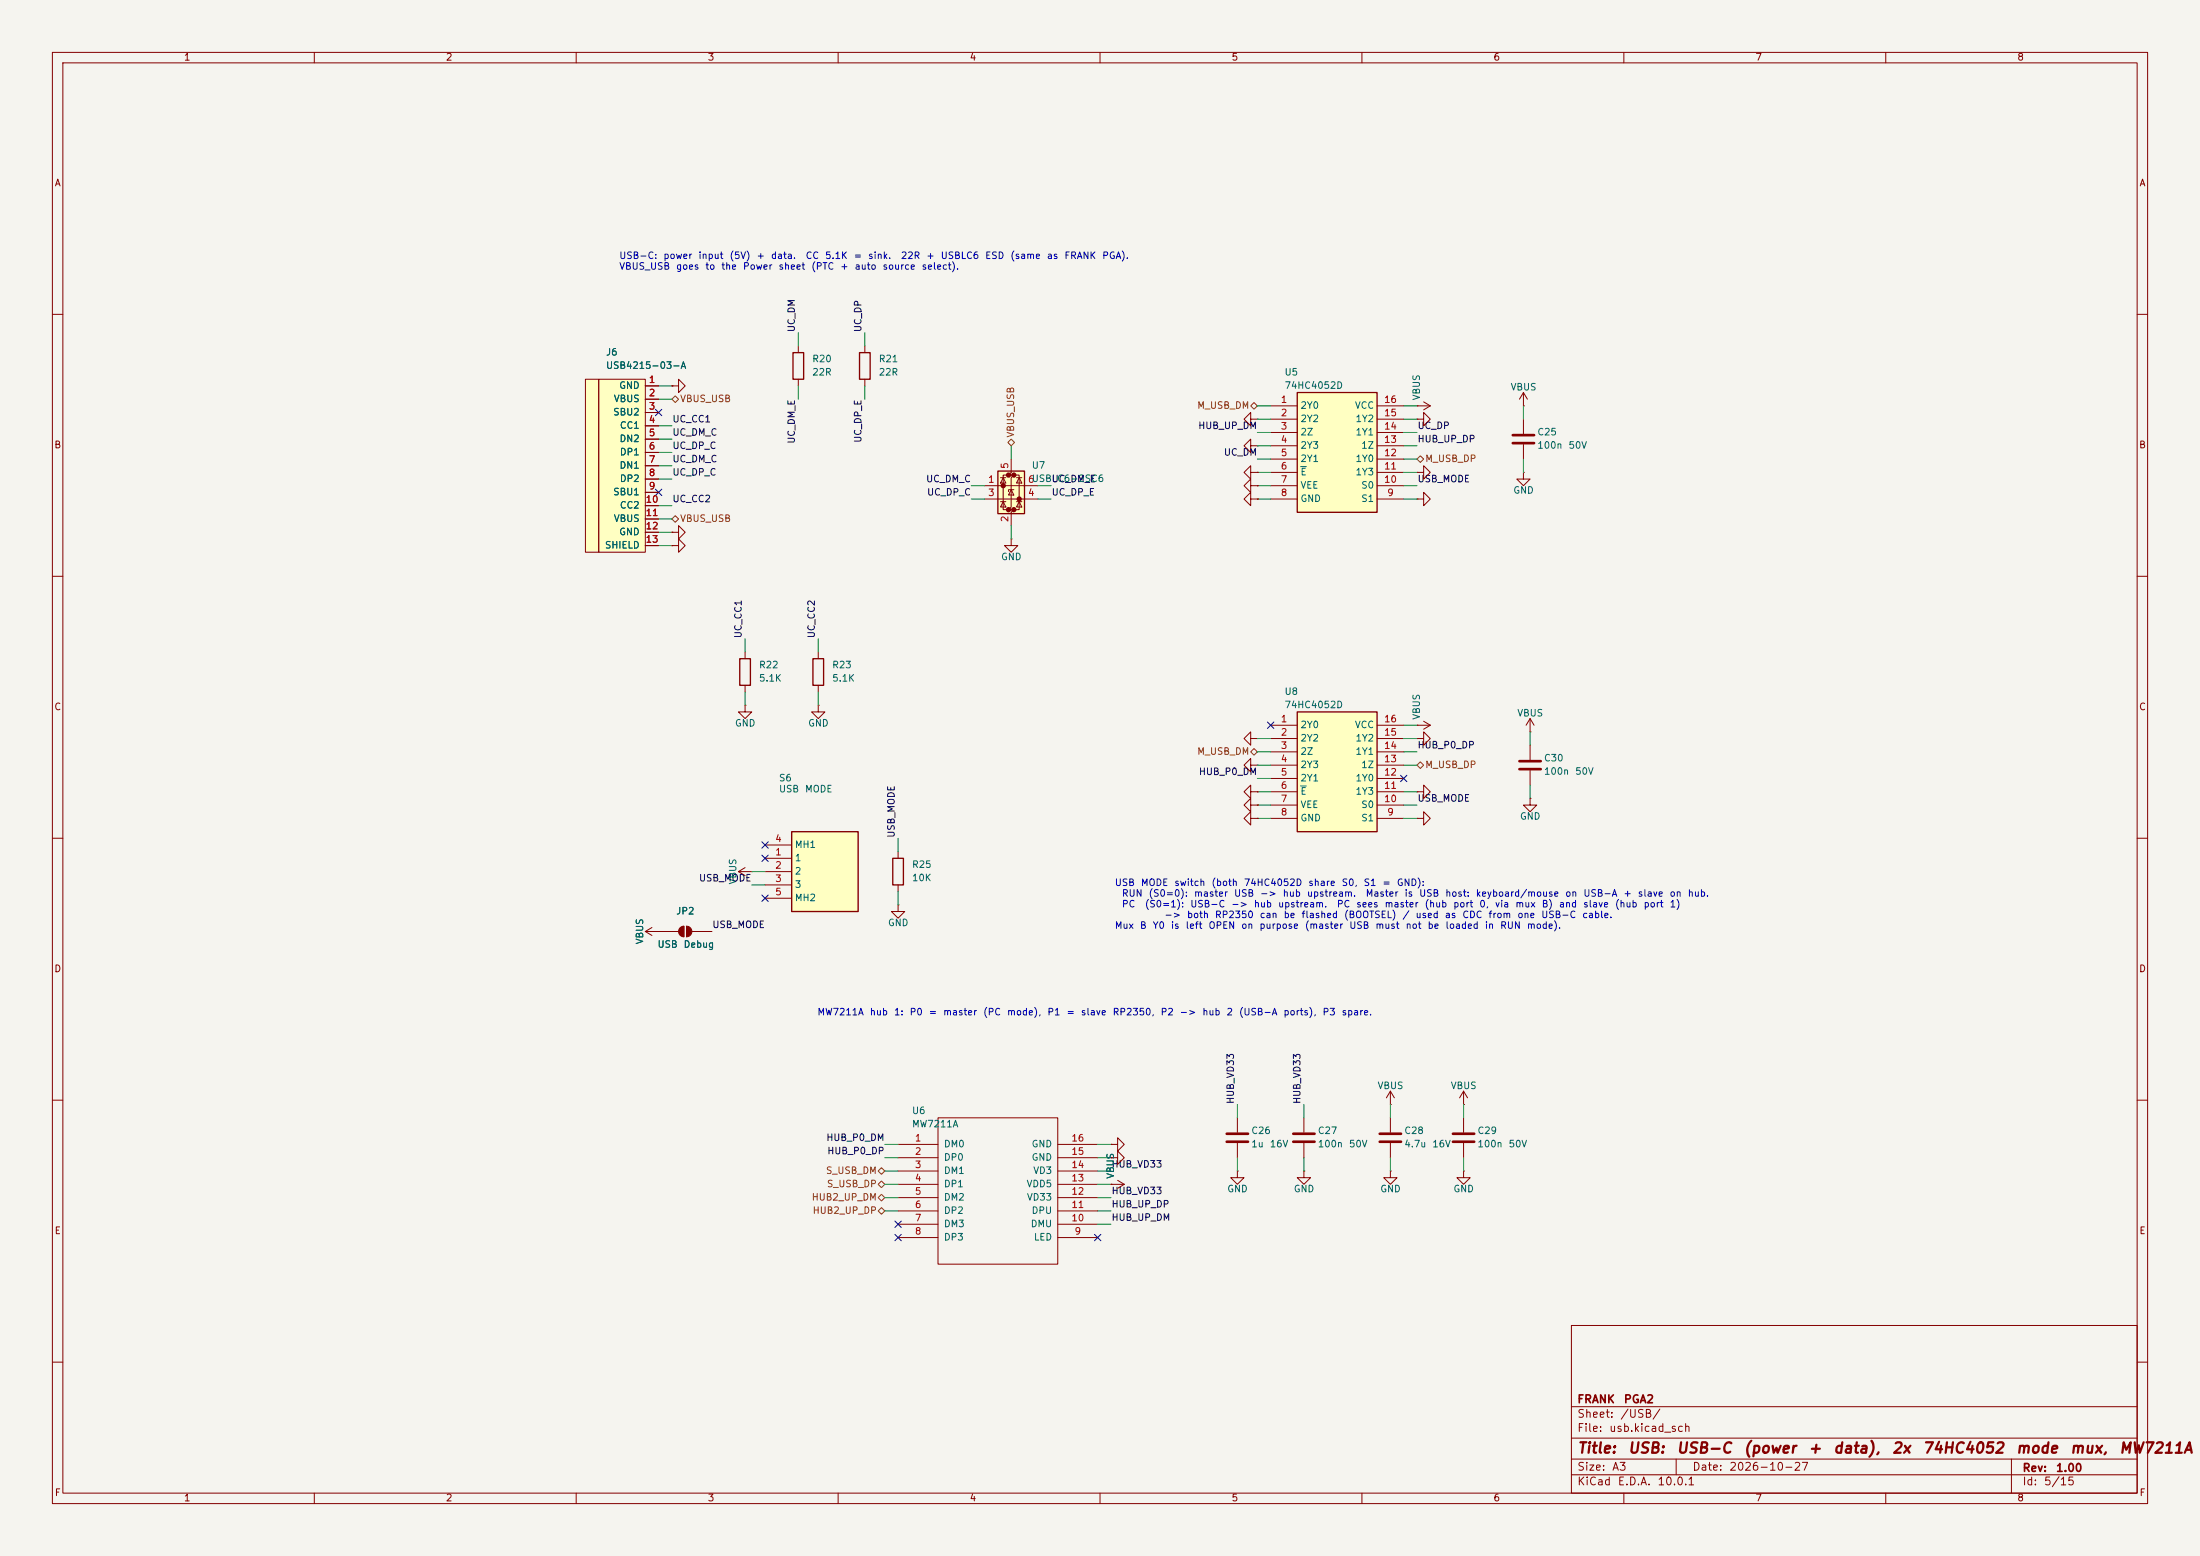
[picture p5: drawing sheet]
<svg xmlns="http://www.w3.org/2000/svg" width="420mm" height="297mm" viewBox="0 0 420 297" stroke-linecap="round" stroke-linejoin="round" font-family="sans-serif">
<path d="M0 0h420v297h-420z" fill="#f5f4ef" stroke="#f5f4ef" stroke-width=".19"/>
<g fill="none" stroke="#840000" stroke-width=".19">
<path d="M10 10h400v277h-400zM12 12h396v273h-396zM60 10v2M110 10v2M160 10v2M210 10v2M260 10v2M310 10v2M360 10v2M10 60h2M408 60h2M270.5 95.3h1.3v-1.3l1.2 1.3-1.2 1.2v-1.2"/>
<path d="M270.5 95.3h.1M290.8 90.2v1.2h1.3l-1.3 1.3-1.2-1.3h1.2M290.8 90.2h.1M10 110h2M193 102.9v1.2h1.3l-1.3 1.3-1.2-1.3h1.2M193 102.9h.1M408 110h2M270.5 138.4h.1M270.5 138.4h2.5M271.8 137.7l1.2 .7M273 138.4l-1.2 .8M10 160h2"/>
<path d="M292.1 152.4v1.3h1.3l-1.3 1.2-1.3-1.2h1.3M292.1 152.4h.1M408 160h2M10 210h2M248.9 213.4v2.8M248.9 218.2v2.8M265.4 210.8h.1M265.4 208.3l-.7 1.3M265.4 208.3l.8 1.3M265.4 208.3v2.5M265.4 213.4v2.8M265.4 218.2v2.8"/>
<path d="M279.4 210.8h.1M279.4 208.3l-.8 1.3M279.4 208.3l.8 1.3M279.4 208.3v2.5M408 210h2M265.4 223.5v1.3h1.3l-1.3 1.3-1.2-1.3h1.2M265.4 223.5h.1M279.4 223.5v1.3h1.3l-1.3 1.3-1.3-1.3h1.3M279.4 223.5h.1M300 253h108v32h-108zM10 260h2M300 278.5h108"/>
<path d="M300 274.5h108M300 268.5h108M320 278.5v3M384 278.5v6.5M408 260h2M60 285v2M110 285v2M160 285v2M210 285v2M260 285v2M300 281.5h108M310 285v2"/>
<path d="M360 285v2"/>
</g>
<path d="M246.9 216.4h4.1M246.9 217.9h4.1M263.4 216.4h4.1M263.4 217.9h4.1" fill="none" stroke="#840000" stroke-width=".51"/>
<path d="M247.6 135.9h15.3v22.9h-15.3z" fill="#ffffc2"/>
<path d="M141.2 125.7h2.1v5.1h-2.1zM155.2 125.7h2v5.1h-2zM247.6 135.9h15.3v22.9h-15.3z" fill="none" stroke="#840000" stroke-width=".25"/>
<g fill="none" stroke="#840000" stroke-width=".19">
<path d="M290.8 77.5h.1M290.8 74.9l-.7 1.3M290.8 74.9l.8 1.3M290.8 74.9v2.6M238.8 80v-1.3l-1.3 1.3 1.3 1.3v-1.3h1.2M240 80h.1M290.8 80v2.8M290.8 84.8v2.8M142.2 134.6v1.3h1.3l-1.3 1.3-1.2-1.3h1.2M142.2 134.6h.1M142.2 124.5v1.2M142.2 130.8v1.3"/>
<path d="M156.2 134.6v1.3h1.3l-1.3 1.3-1.3-1.3h1.3M156.2 134.6h.1M156.2 124.5v1.2M156.2 130.8v1.3M242.6 138.4h5M262.9 138.4h5.1M292.1 139.7h.1M292.1 137.2v2.5M292.1 137.2l-.8 1.2M292.1 137.2l.8 1.2M238.8 146.1v-1.3l-1.3 1.3 1.3 1.2v-1.2h1.2M238.8 141v-1.3l-1.3 1.3 1.3 1.2v-1.2h1.2"/>
<path d="M238.8 153.7v-1.3l-1.3 1.3 1.3 1.2v-1.2h1.2M238.8 151.1v-1.2l-1.3 1.2 1.3 1.3v-1.3h1.2M238.8 156.2v-1.3l-1.3 1.3 1.3 1.3v-1.3h1.2M240 146.1h.1M240 141h.1M240 153.7h.1M240 151.1h.1M240 156.2h.1M242.6 141h5M242.6 143.5h5M242.6 146.1h5M242.6 148.6h5"/>
<path d="M242.6 151.1h5M242.6 153.7h5M242.6 156.2h5M262.9 141h5.1M262.9 143.5h5.1M262.9 146.1h5.1M262.9 148.6h5.1M262.9 151.1h5.1M262.9 153.7h5.1M262.9 156.2h5.1M270.5 151.1h1.3v-1.2l1.2 1.2-1.2 1.3v-1.3M270.5 151.1h.1"/>
<path d="M270.5 156.2h1.3v-1.3l1.2 1.3-1.2 1.3v-1.3M270.5 156.2h.1M270.5 141h1.3v-1.3l1.2 1.3-1.2 1.2v-1.2M270.5 141h.1M292.1 142.2v2.8M292.1 147.1v2.8M212.1 218.4h1.3v-1.2l1.2 1.2-1.2 1.3v-1.3M212.1 218.4h.1M236.2 213.4v2.8M236.2 218.2v2.8M279.4 213.4v2.8M279.4 218.2v2.8"/>
<path d="M212.1 226.1h.1M212.1 221h1.3v-1.3l1.2 1.3-1.2 1.2v-1.2M212.1 221h.1M212.1 226.1h2.5M213.4 225.3l1.2 .8M214.6 226.1l-1.2 .7M236.2 223.5v1.3h1.3l-1.3 1.3-1.3-1.3h1.3M236.2 223.5h.1M248.9 223.5v1.3h1.3l-1.3 1.3-1.3-1.3h1.3M248.9 223.5h.1"/>
</g>
<path d="M248.3 150h1.1" fill="none" stroke="#006464" stroke-width=".19"/>
<path d="M288.8 83.1h4.1M288.8 84.6h4.1M290.1 145.3h4M290.1 146.8h4M234.2 216.4h4.1M234.2 217.9h4.1M277.4 216.4h4M277.4 217.9h4" fill="none" stroke="#840000" stroke-width=".51"/>
<g fill="#ffffc2">
<path d="M111.8 72.4h2.5v33h-2.5z"/>
<path d="M114.3 72.4h8.9v33h-8.9z"/>
</g>
<g fill="none" stroke="#840000" stroke-width=".19">
<path d="M111.8 72.4h2.5v33h-2.5zM114.3 72.4h8.9v33h-8.9zM123.2 73.7h2.5M123.2 76.2h2.5M123.2 78.7h2.5M128.3 73.7h1.2v-1.3l1.3 1.3-1.3 1.2v-1.2M128.3 73.7h.1M123.2 81.3h2.5M123.2 83.8h2.5M123.2 86.4h2.5M123.2 88.9h2.5M123.2 91.4h2.5"/>
<path d="M123.2 94h2.5M123.2 96.5h2.5M123.2 99.1h2.5M238.8 95.3v-1.3l-1.3 1.3 1.3 1.2v-1.2h1.2M238.8 92.7v-1.3l-1.3 1.3 1.3 1.3v-1.3h1.2M240 95.3h.1M240 92.7h.1M123.2 101.6h2.5M123.2 104.1h2.5M171.4 162.6v1.2M171.4 168.9v1.3"/>
</g>
<path d="M170.4 163.8h2.1v5.1h-2.1z" fill="none" stroke="#840000" stroke-width=".25"/>
<path d="M151.1 158.8h12.7v15.2h-12.7z" fill="#ffffc2"/>
<path d="M151.1 158.8h12.7v15.2h-12.7z" fill="none" stroke="#840000" stroke-width=".25"/>
<g fill="none" stroke="#840000" stroke-width=".19">
<path d="M270.5 77.5h.1M270.5 77.5h2.5M271.8 76.7l1.2 .8M273 77.5l-1.2 .7M270.5 80h1.3v-1.3l1.2 1.3-1.2 1.3v-1.3M270.5 80h.1M125.7 177.8h3.8M130.6 176.8v2M131.1 176.8v2M132.1 177.8h3.8M141 166.4h2.5M141 166.4l1.2 .7"/>
<path d="M142.2 165.6l-1.2 .8M143.5 166.4h.1M146 163.8h5.1M146 166.4h5.1M146 168.9h5.1M146 161.3h5.1M146 171.5h5.1M171.4 172.7v1.3h1.3l-1.3 1.3-1.2-1.3h1.2M171.4 172.7h.1"/>
</g>
<g fill="#840000" stroke="#840000" stroke-width=".19">
<path d="M129.8 177.1l.8-.3v2a1.02 1.02 0 0 1-1-.6 1.02 1.02 0 0 1 .2-1.1z"/>
<path d="M131.1 176.8a1.02 1.02 0 0 1 1 1 1.02 1.02 0 0 1-1 1z"/>
</g>
<path d="M247.6 74.9h15.3v22.9h-15.3z" fill="#ffffc2"/>
<path d="M247.6 74.9h15.3v22.9h-15.3z" fill="none" stroke="#840000" stroke-width=".25"/>
<g fill="none" stroke="#840000" stroke-width=".19">
<path d="M242.6 77.5h5M262.9 77.5h5.1M242.6 80h5M242.6 82.6h5M242.6 85.1h5M242.6 87.6h5M242.6 90.2h5M242.6 92.7h5M242.6 95.3h5M262.9 80h5.1M262.9 82.6h5.1M262.9 85.1h5.1"/>
<path d="M262.9 87.6h5.1M262.9 90.2h5.1M262.9 92.7h5.1M262.9 95.3h5.1M123.2 177.8l1.3 .8M123.2 177.8h2.5M124.5 177l-1.3 .8M125.7 177.8h.1"/>
</g>
<path d="M248.3 89.1h1.1" fill="none" stroke="#006464" stroke-width=".19"/>
<path d="M190.5 89.9h5.1v8.1h-5.1z" fill="#ffffc2"/>
<g fill="#840000" stroke="#840000" stroke-width=".51">
<circle cx="191.5" cy="92.7" r=".25"/>
<circle cx="192.5" cy="90.7" r=".25"/>
<circle cx="192.5" cy="97.3" r=".25"/>
<circle cx="193.5" cy="90.7" r=".25"/>
<circle cx="193.5" cy="97.3" r=".25"/>
<circle cx="194.6" cy="95.2" r=".25"/>
</g>
<g fill="none" stroke="#840000" stroke-width=".19">
<path d="M123.2 73.7h2.5M123.2 76.2h2.5M123.2 78.7h2.5M128.3 73.7h.1M152.4 66v1.3M152.4 72.4v1.3M165.1 66v1.3M165.1 72.4v1.3M123.2 81.3h2.5M123.2 83.8h2.5M123.2 86.4h2.5M123.2 88.9h2.5"/>
<path d="M123.2 91.4h2.5M123.2 94h2.5M123.2 96.5h2.5M123.2 99.1h2.5M188 92.7h10.1M188 95.3h10.1M191 95.8h1M191 91.2h1M191.5 91.2l.5 1h-1zM191.5 95.8l.5 1h-1zM192.5 90.7h-1v6.6h1M193 87.6v2.6l-.5 .5h1l-.5 .5v5.6l-.5 .5h1l-.5 .5v2.5"/>
<path d="M193 93.5l.5 1h-1zM193.5 93.5h-1v.4M193.5 90.7h1.1v6.6h-1.1M194.1 95.8h1M194.1 91.2h1M194.6 91.2l.5 1h-1zM194.6 95.8l.5 1h-1zM238.8 85.1v-1.3l-1.3 1.3 1.3 1.3v-1.3h1.2M238.8 90.2v-1.3l-1.3 1.3 1.3 1.2v-1.2h1.2M240 85.1h.1M240 90.2h.1M240 92.7h.1"/>
<path d="M240 95.3h.1M270.5 90.2h1.3v-1.3l1.2 1.3-1.2 1.2v-1.2M270.5 90.2h.1M123.2 101.6h2.5M123.2 104.1h2.5M128.3 104.1h1.2v-1.2l1.3 1.2-1.3 1.3v-1.3M128.3 104.1h.1M128.3 101.6h1.2v-1.3l1.3 1.3-1.3 1.3v-1.3M128.3 101.6h.1M240 156.2h.1M240 151.1h.1M240 153.7h.1"/>
<path d="M125.7 177.8h.1M125.7 177.8h3.8M132.1 177.8h3.8M171.4 218.4h7.7M179.1 213.4h22.8v27.9h-22.8zM201.9 218.4h7.6M212.1 218.4h.1M171.4 221h7.7M171.4 223.5h7.7M171.4 226.1h7.7M171.4 228.6h7.7M171.4 231.1h7.7"/>
<path d="M171.4 233.7h7.7M171.4 236.2h7.7M201.9 221h7.6M201.9 223.5h7.6M201.9 226.1h7.6M201.9 228.6h7.6M201.9 231.1h7.6M201.9 233.7h7.6M201.9 236.2h7.6M212.1 221h.1M212.1 226.1h.1"/>
</g>
<path d="M151.4 67.3h2v5.1h-2zM164.1 67.3h2v5.1h-2zM190.5 89.9h5.1v8.1h-5.1z" fill="none" stroke="#840000" stroke-width=".25"/>
<path d="M128.3 76.2l.6-.6 .6 .6-.6 .6zM238.8 77.5l.6-.7 .6 .7-.6 .6zM128.3 99.1l.6-.7 .6 .7-.6 .6zM192.4 84.5l.6-.7 .7 .7-.7 .6zM270.5 87.6l.6-.6 .7 .6-.7 .7zM238.8 143.5l.6-.6 .6 .6-.6 .6zM270.5 146.1l.6-.7 .7 .7-.7 .6zM167.6 226.1l.7-.7 .6 .7-.6 .6zM167.6 223.5l.7-.6 .6 .6-.6 .7zM167.6 231.1l.7-.6 .6 .6-.6 .7zM167.6 228.6l.7-.6 .6 .6-.6 .6z" fill="none" stroke="#725600" stroke-width=".19"/>
<g fill="none" stroke="#009600" stroke-width=".19">
<path d="M125.7 76.2h2.6M125.7 73.7h2.6M152.4 63.5v2.5M152.4 73.7v2.5M165.1 63.5v2.5M165.1 73.7v2.5M240 77.5h2.6M268 77.5h2.5M290.8 77.5v2.5M125.7 96.5h2.6M125.7 99.1h2.6M125.7 91.4h2.6"/>
<path d="M125.7 88.9h2.6M125.7 86.4h2.6M125.7 83.8h2.6M125.7 81.3h2.6M185.4 92.7h2.6M185.4 95.3h2.6M193 85.1v2.5M198.1 92.7h2.6M198.1 95.3h2.6M240 82.6h2.6M240 80h2.6M240 92.7h2.6"/>
<path d="M240 95.3h2.6M240 87.6h2.6M240 90.2h2.6M240 85.1h2.6M268 82.6h2.5M268 80h2.5M268 92.7h2.5M268 95.3h2.5M268 87.6h2.5M268 90.2h2.5M268 85.1h2.5M290.8 87.6v2.6"/>
<path d="M125.7 101.6h2.6M125.7 104.1h2.6M193 100.3v2.6M142.2 121.9v2.6M142.2 132.1v2.5M156.2 121.9v2.6M156.2 132.1v2.5M268 138.4h2.5M292.1 139.7v2.5M240 151.1h2.6M240 156.2h2.6M240 141h2.6"/>
<path d="M240 143.5h2.6M240 146.1h2.6M240 148.6h2.6M240 153.7h2.6M268 151.1h2.5M268 156.2h2.5M268 141h2.5M268 143.5h2.5M268 146.1h2.5M268 153.7h2.5M292.1 149.9v2.5M143.5 168.9h2.5"/>
<path d="M143.5 166.4h2.5M171.4 160v2.6M171.4 170.2v2.5M168.9 218.4h2.5M209.5 218.4h2.6M236.2 210.8v2.6M248.9 210.8v2.6M265.4 210.8v2.6M279.4 210.8v2.6M168.9 231.1h2.5M168.9 228.6h2.5M168.9 226.1h2.5"/>
<path d="M168.9 223.5h2.5M168.9 221h2.5M209.5 231.1h2.6M209.5 228.6h2.6M209.5 226.1h2.6M209.5 223.5h2.6M209.5 221h2.6M209.5 233.7h2.6M236.2 221v2.5M248.9 221v2.5M265.4 221v2.5M279.4 221v2.5"/>
</g>
<g fill="none" stroke="#000084" stroke-width=".19">
<path d="M125.1 78.1l1.2 1.2M126.3 78.1l-1.2 1.2M125.1 93.4l1.2 1.2M126.3 93.4l-1.2 1.2M242 137.8l1.2 1.2M243.2 137.8l-1.2 1.2M267.4 148l1.2 1.2M268.6 148l-1.2 1.2M145.4 170.8l1.3 1.3M145.4 163.2l1.3 1.2M145.4 160.7l1.3 1.2M146.7 170.8l-1.3 1.3"/>
<path d="M146.7 163.2l-1.3 1.2M146.7 160.7l-1.3 1.2M170.8 235.6l1.3 1.2M170.8 233.1l1.3 1.2M172.1 235.6l-1.3 1.2M172.1 233.1l-1.3 1.2M208.9 235.6l1.3 1.2M210.2 235.6l-1.3 1.2"/>
</g>
<g font-size="2" fill="#840000">
<text x="301" y="277.9">Title:</text>
<text x="310.6" y="277.9">USB:</text>
<text x="319.9" y="277.9">USB-C</text>
<text x="332.7" y="277.9">(power</text>
<text x="345" y="277.9">+</text>
<text x="349.8" y="277.9">data),</text>
<text x="361" y="277.9">2x</text>
<text x="366.9" y="277.9">74HC4052</text>
<text x="384.7" y="277.9">mode</text>
<text x="395" y="277.9">mux,</text>
<text x="404.4" y="277.9">MW7211A</text>
</g>
<g font-size="1.5" fill="#840000">
<text x="301" y="268.2">FRANK</text>
<text x="309.9" y="268.2">PGA2</text>
<text x="301" y="273.7">File:</text>
<text x="301" y="271">Sheet:</text>
<text x="307.1" y="273.7">usb.kicad_sch</text>
<text x="309.2" y="271">/USB/</text>
<text x="301" y="281.1">Size:</text>
<text x="307.6" y="281.1">A3</text>
<text x="323" y="281.1">Date:</text>
<text x="330" y="281.1">2026-10-27</text>
<text x="386" y="281.3">Rev:</text>
<text x="392.4" y="281.3">1.00</text>
<text x="301" y="283.9">KiCad</text>
<text x="308.7" y="283.9">E.D.A.</text>
<text x="316.3" y="283.9">10.0.1</text>
<text x="386" y="283.9">Id:</text>
<text x="390.1" y="283.9">5/15</text>
</g>
<g font-size="1.3" fill="#840000">
<text x="35" y="11.9">1</text>
<text x="85" y="11.9">2</text>
<text x="135" y="11.9">3</text>
<text x="185" y="11.9">4</text>
<text x="235" y="11.9">5</text>
<text x="285" y="11.9">6</text>
<text x="335" y="11.9">7</text>
<text x="385" y="11.9">8</text>
<text x="10.3" y="35.9">A</text>
<text x="408.3" y="35.9">A</text>
<text x="10.3" y="85.9">B</text>
<text x="408.2" y="85.9">B</text>
<text x="10.3" y="135.9">C</text>
<text x="408.2" y="135.9">C</text>
<text x="10.3" y="185.9">D</text>
<text x="408.2" y="185.9">D</text>
<text x="10.3" y="235.9">E</text>
<text x="408.3" y="235.9">E</text>
<text x="10.3" y="285.9">F</text>
<text x="35" y="286.9">1</text>
<text x="85" y="286.9">2</text>
<text x="135" y="286.9">3</text>
<text x="185" y="286.9">4</text>
<text x="235" y="286.9">5</text>
<text x="285" y="286.9">6</text>
<text x="335" y="286.9">7</text>
<text x="385" y="286.9">8</text>
<text x="408.3" y="285.9">F</text>
</g>
<g font-size="1.3" fill="#0000c2">
<text x="118.1" y="49.7">USB-C:</text>
<text x="118.1" y="51.8">VBUS_USB</text>
<text x="126.5" y="49.7">power</text>
<text x="129" y="51.8">goes</text>
<text x="133.2" y="49.7">input</text>
<text x="134.5" y="51.8">to</text>
<text x="137.6" y="51.8">the</text>
<text x="139.2" y="49.7">(5V)</text>
<text x="141.7" y="51.8">Power</text>
<text x="144.3" y="49.7">+</text>
<text x="147.1" y="49.7">data.</text>
<text x="148.5" y="51.8">sheet</text>
<text x="153.7" y="49.7">CC</text>
<text x="154.8" y="51.8">(PTC</text>
<text x="157.4" y="49.7">5.1K</text>
<text x="160.3" y="51.8">+</text>
<text x="162.9" y="49.7">=</text>
<text x="163" y="51.8">auto</text>
<text x="165.6" y="49.7">sink.</text>
<text x="168.4" y="51.8">source</text>
<text x="171.9" y="49.7">22R</text>
<text x="175.8" y="51.8">select).</text>
<text x="176.7" y="49.7">+</text>
<text x="179.5" y="49.7">USBLC6</text>
<text x="188" y="49.7">ESD</text>
<text x="192.8" y="49.7">(same</text>
<text x="199.7" y="49.7">as</text>
<text x="203.1" y="49.7">FRANK</text>
<text x="210.3" y="49.7">PGA).</text>
<text x="212.7" y="169.4">USB</text>
<text x="214.1" y="171.5">RUN</text>
<text x="214.1" y="173.5">PC</text>
<text x="217.7" y="169.4">MODE</text>
<text x="218.4" y="173.5">(S0=1):</text>
<text x="219.2" y="171.5">(S0=0):</text>
<text x="224.1" y="169.4">switch</text>
<text x="227.1" y="173.5">USB-C</text>
<text x="227.8" y="171.5">master</text>
<text x="231.2" y="169.4">(both</text>
<text x="234.9" y="173.5">-&gt;</text>
<text x="235.5" y="171.5">USB</text>
<text x="237.4" y="169.4">74HC4052D</text>
<text x="239.3" y="173.5">hub</text>
<text x="240.5" y="171.5">-&gt;</text>
<text x="243.9" y="173.5">upstream.</text>
<text x="244.8" y="171.5">hub</text>
<text x="249.4" y="171.5">upstream.</text>
<text x="249.6" y="169.4">share</text>
<text x="255.1" y="173.5">PC</text>
<text x="256" y="169.4">S0,</text>
<text x="258.8" y="173.5">sees</text>
<text x="260.2" y="169.4">S1</text>
<text x="260.6" y="171.5">Master</text>
<text x="263.8" y="169.4">=</text>
<text x="264.2" y="173.5">master</text>
<text x="266.5" y="169.4">GND):</text>
<text x="268" y="171.5">is</text>
<text x="270.8" y="171.5">USB</text>
<text x="271.9" y="173.5">(hub</text>
<text x="275.8" y="171.5">host:</text>
<text x="277.3" y="173.5">port</text>
<text x="281.6" y="171.5">keyboard/mouse</text>
<text x="282.3" y="173.5">0,</text>
<text x="285.3" y="173.5">via</text>
<text x="289.2" y="173.5">mux</text>
<text x="294.2" y="173.5">B)</text>
<text x="297.5" y="173.5">and</text>
<text x="298.7" y="171.5">on</text>
<text x="302.1" y="173.5">slave</text>
<text x="302.2" y="171.5">USB-A</text>
<text x="308.2" y="173.5">(hub</text>
<text x="309.8" y="171.5">+</text>
<text x="312.6" y="171.5">slave</text>
<text x="313.7" y="173.5">port</text>
<text x="318.6" y="171.5">on</text>
<text x="318.6" y="173.5">1)</text>
<text x="322.1" y="171.5">hub.</text>
<text x="212.7" y="177.6">Mux</text>
<text x="217.5" y="177.6">B</text>
<text x="220" y="177.6">Y0</text>
<text x="222.2" y="175.6">-&gt;</text>
<text x="223.4" y="177.6">is</text>
<text x="226.2" y="177.6">left</text>
<text x="226.5" y="175.6">both</text>
<text x="230.6" y="177.6">OPEN</text>
<text x="231.8" y="175.6">RP2350</text>
<text x="236.8" y="177.6">on</text>
<text x="240.3" y="177.6">purpose</text>
<text x="240.4" y="175.6">can</text>
<text x="244.9" y="175.6">be</text>
<text x="248.3" y="175.6">flashed</text>
<text x="249" y="177.6">(master</text>
<text x="256.5" y="175.6">(BOOTSEL)</text>
<text x="257.5" y="177.6">USB</text>
<text x="262.5" y="177.6">must</text>
<text x="267.6" y="175.6">/</text>
<text x="268.2" y="177.6">not</text>
<text x="270.1" y="175.6">used</text>
<text x="272.4" y="177.6">be</text>
<text x="275.7" y="175.6">as</text>
<text x="275.8" y="177.6">loaded</text>
<text x="279.1" y="175.6">CDC</text>
<text x="283.3" y="177.6">in</text>
<text x="284" y="175.6">from</text>
<text x="286.3" y="177.6">RUN</text>
<text x="289.6" y="175.6">one</text>
<text x="291.4" y="177.6">mode).</text>
<text x="294.1" y="175.6">USB-C</text>
<text x="301.9" y="175.6">cable.</text>
<text x="155.9" y="194.1">MW7211A</text>
<text x="165.9" y="194.1">hub</text>
<text x="170.6" y="194.1">1:</text>
<text x="173.5" y="194.1">P0</text>
<text x="177.2" y="194.1">=</text>
<text x="179.9" y="194.1">master</text>
<text x="187.6" y="194.1">(PC</text>
<text x="192.1" y="194.1">mode),</text>
<text x="199.8" y="194.1">P1</text>
<text x="203.5" y="194.1">=</text>
<text x="206.2" y="194.1">slave</text>
<text x="212.3" y="194.1">RP2350,</text>
<text x="221.5" y="194.1">P2</text>
<text x="225.1" y="194.1">-&gt;</text>
<text x="229.4" y="194.1">hub</text>
<text x="234" y="194.1">2</text>
<text x="236.4" y="194.1">(USB-A</text>
<text x="244.9" y="194.1">ports),</text>
<text x="252.4" y="194.1">P3</text>
<text x="256" y="194.1">spare.</text>
</g>
<g font-size="1.3" fill="#0f0f0f">
<text x="152.1" y="63.5" transform="rotate(-90 152.1 63.5)">UC_DM</text>
<text x="164.8" y="63.5" transform="rotate(-90 164.8 63.5)">UC_DP</text>
<text x="128.3" y="80.9">UC_CC1</text>
<text x="128.3" y="83.5">UC_DM_C</text>
<text x="228.6" y="82.2">HUB_UP_DM</text>
<text x="270.5" y="82.2">UC_DP</text>
<text x="128.3" y="86">UC_DP_C</text>
<text x="128.3" y="88.6">UC_DM_C</text>
<text x="152.1" y="84.8" transform="rotate(-90 152.1 84.8)">UC_DM_E</text>
<text x="164.8" y="84.6" transform="rotate(-90 164.8 84.6)">UC_DP_E</text>
<text x="233.5" y="87.3">UC_DM</text>
<text x="270.5" y="84.7">HUB_UP_DP</text>
<text x="128.3" y="91.1">UC_DP_C</text>
<text x="176.7" y="92.4">UC_DM_C</text>
<text x="176.9" y="94.9">UC_DP_C</text>
<text x="200.7" y="94.9">UC_DP_E</text>
<text x="200.7" y="92.4">UC_DM_E</text>
<text x="270.5" y="92.4">USB_MODE</text>
<text x="128.3" y="96.2">UC_CC2</text>
<text x="141.9" y="121.9" transform="rotate(-90 141.9 121.9)">UC_CC1</text>
<text x="155.9" y="121.9" transform="rotate(-90 155.9 121.9)">UC_CC2</text>
<text x="270.5" y="143.2">HUB_P0_DP</text>
<text x="228.8" y="148.2">HUB_P0_DM</text>
<text x="270.5" y="153.3">USB_MODE</text>
<text x="171.1" y="160" transform="rotate(-90 171.1 160)">USB_MODE</text>
<text x="133.3" y="168.6">USB_MODE</text>
<text x="135.9" y="177.5">USB_MODE</text>
<text x="235.9" y="210.8" transform="rotate(-90 235.9 210.8)">HUB_VD33</text>
<text x="248.6" y="210.8" transform="rotate(-90 248.6 210.8)">HUB_VD33</text>
<text x="157.6" y="218.1">HUB_P0_DM</text>
<text x="157.8" y="220.6">HUB_P0_DP</text>
<text x="212.1" y="223.2">HUB_VD33</text>
<text x="212.1" y="230.8">HUB_UP_DP</text>
<text x="212.1" y="233.3">HUB_UP_DM</text>
<text x="212.1" y="228.3">HUB_VD33</text>
</g>
<g font-size="1.3" fill="#006464">
<text x="115.6" y="68.2">J6</text>
<text x="115.6" y="70.7">USB4215-03-A</text>
<text x="154.9" y="69.4">R20</text>
<text x="154.9" y="72">22R</text>
<text x="167.6" y="69.4">R21</text>
<text x="167.6" y="72">22R</text>
<text x="245.1" y="72">U5</text>
<text x="117.1" y="77.1">VBUS</text>
<text x="118.1" y="74.5">GND</text>
<text x="245.1" y="74.5">74HC4052D</text>
<text x="271.4" y="76.5" transform="rotate(-90 271.4 76.5)">VBUS</text>
<text x="288.3" y="74.8">VBUS</text>
<text x="117" y="79.6">SBU2</text>
<text x="118.2" y="82.1">CC1</text>
<text x="248.2" y="78.3">2Y0</text>
<text x="248.2" y="80.9">2Y2</text>
<text x="248.2" y="83.4">2Z</text>
<text x="258.6" y="78.3">VCC</text>
<text x="258.7" y="83.4">1Y1</text>
<text x="258.7" y="80.9">1Y2</text>
<text x="293.4" y="83.4">C25</text>
<text x="118.2" y="84.7">DN2</text>
<text x="118.2" y="89.8">DN1</text>
<text x="118.2" y="87.2">DP1</text>
<text x="196.9" y="89.8">U7</text>
<text x="248.2" y="86">2Y3</text>
<text x="248.2" y="88.5">2Y1</text>
<text x="258.7" y="88.5">1Y0</text>
<text x="259.8" y="86">1Z</text>
<text x="293.4" y="86">100n</text>
<text x="299.3" y="86">50V</text>
<text x="117" y="94.8">SBU1</text>
<text x="118.2" y="92.3">DP2</text>
<text x="196.9" y="92.3">USBLC6-2SC6</text>
<text x="248.2" y="91">E</text>
<text x="248.2" y="93.6">VEE</text>
<text x="258.7" y="91">1Y3</text>
<text x="259.8" y="93.6">S0</text>
<text x="288.8" y="94.5">GND</text>
<text x="117.1" y="99.9">VBUS</text>
<text x="118.2" y="97.4">CC2</text>
<text x="248.2" y="96.1">GND</text>
<text x="259.8" y="96.1">S1</text>
<text x="115.4" y="105">SHIELD</text>
<text x="118.1" y="102.5">GND</text>
<text x="191" y="107.2">GND</text>
<text x="144.8" y="127.9">R22</text>
<text x="144.8" y="130.4">5.1K</text>
<text x="158.8" y="127.9">R23</text>
<text x="158.8" y="130.4">5.1K</text>
<text x="245.1" y="135.5">74HC4052D</text>
<text x="245.1" y="132.9">U8</text>
<text x="271.4" y="137.5" transform="rotate(-90 271.4 137.5)">VBUS</text>
<text x="289.5" y="137.1">VBUS</text>
<text x="140.2" y="139">GND</text>
<text x="154.2" y="139">GND</text>
<text x="248.2" y="139.3">2Y0</text>
<text x="248.2" y="141.8">2Y2</text>
<text x="258.6" y="139.3">VCC</text>
<text x="258.7" y="141.8">1Y2</text>
<text x="148.6" y="149.5">S6</text>
<text x="248.2" y="144.4">2Z</text>
<text x="248.2" y="146.9">2Y3</text>
<text x="248.2" y="149.5">2Y1</text>
<text x="258.7" y="149.5">1Y0</text>
<text x="258.7" y="144.4">1Y1</text>
<text x="259.8" y="146.9">1Z</text>
<text x="294.6" y="148.2">100n</text>
<text x="294.6" y="145.6">C30</text>
<text x="300.6" y="148.2">50V</text>
<text x="148.6" y="151.6">USB</text>
<text x="153.6" y="151.6">MODE</text>
<text x="248.2" y="152">E</text>
<text x="248.2" y="154.5">VEE</text>
<text x="258.7" y="152">1Y3</text>
<text x="259.8" y="154.5">S0</text>
<text x="248.2" y="157.1">GND</text>
<text x="259.8" y="157.1">S1</text>
<text x="290.1" y="156.8">GND</text>
<text x="151.6" y="164.7">1</text>
<text x="151.6" y="167.2">2</text>
<text x="151.6" y="162.2">MH1</text>
<text x="174" y="166">R25</text>
<text x="140.9" y="168.9" transform="rotate(-90 140.9 168.9)">VBUS</text>
<text x="151.6" y="169.8">3</text>
<text x="151.6" y="172.3">MH2</text>
<text x="174" y="168.5">10K</text>
<text x="129" y="174.9">JP2</text>
<text x="169.4" y="177.1">GND</text>
<text x="123.1" y="180.4" transform="rotate(-90 123.1 180.4)">VBUS</text>
<text x="125.4" y="181.2">USB</text>
<text x="130.4" y="181.2">Debug</text>
<text x="262.9" y="208.2">VBUS</text>
<text x="276.8" y="208.2">VBUS</text>
<text x="174" y="213">U6</text>
<text x="174" y="215.5">MW7211A</text>
<text x="180.1" y="219.3">DM0</text>
<text x="180.1" y="221.8">DP0</text>
<text x="196.8" y="221.8">GND</text>
<text x="196.8" y="219.3">GND</text>
<text x="238.8" y="219.3">1u</text>
<text x="238.8" y="216.8">C26</text>
<text x="242.3" y="219.3">16V</text>
<text x="251.5" y="219.3">100n</text>
<text x="251.5" y="216.8">C27</text>
<text x="257.4" y="219.3">50V</text>
<text x="268" y="216.8">C28</text>
<text x="268" y="219.3">4.7u</text>
<text x="273.3" y="219.3">16V</text>
<text x="281.9" y="219.3">100n</text>
<text x="281.9" y="216.8">C29</text>
<text x="287.9" y="219.3">50V</text>
<text x="180.1" y="224.4">DM1</text>
<text x="180.1" y="226.9">DP1</text>
<text x="195.9" y="226.9">VDD5</text>
<text x="197.1" y="224.4">VD3</text>
<text x="213" y="225.1" transform="rotate(-90 213 225.1)">VBUS</text>
<text x="234.2" y="227.9">GND</text>
<text x="246.9" y="227.9">GND</text>
<text x="263.4" y="227.9">GND</text>
<text x="277.4" y="227.9">GND</text>
<text x="180.1" y="229.5">DM2</text>
<text x="180.1" y="232">DP2</text>
<text x="195.9" y="229.5">VD33</text>
<text x="196.8" y="232">DPU</text>
<text x="180.1" y="234.5">DM3</text>
<text x="180.1" y="237.1">DP3</text>
<text x="196.7" y="234.5">DMU</text>
<text x="197.3" y="237.1">LED</text>
</g>
<g font-size="1.3" fill="#a90000">
<text x="123.8" y="73.4">1</text>
<text x="123.8" y="75.9">2</text>
<text x="244.4" y="77.2">1</text>
<text x="264.1" y="77.2">16</text>
<text x="123.8" y="78.5">3</text>
<text x="123.8" y="81">4</text>
<text x="123.8" y="83.6">5</text>
<text x="244.4" y="79.8">2</text>
<text x="244.4" y="82.3">3</text>
<text x="264.1" y="82.3">14</text>
<text x="264.1" y="79.8">15</text>
<text x="123.8" y="86.1">6</text>
<text x="123.8" y="88.6">7</text>
<text x="192.8" y="89.6" transform="rotate(-90 192.8 89.6)">5</text>
<text x="244.4" y="84.8">4</text>
<text x="244.4" y="87.4">5</text>
<text x="244.4" y="89.9">6</text>
<text x="264.1" y="89.9">11</text>
<text x="264.1" y="87.4">12</text>
<text x="264.1" y="84.8">13</text>
<text x="123.8" y="91.2">8</text>
<text x="123.8" y="93.7">9</text>
<text x="188.5" y="92.5">1</text>
<text x="188.5" y="95">3</text>
<text x="196.1" y="95">4</text>
<text x="196.1" y="92.5">6</text>
<text x="244.4" y="92.5">7</text>
<text x="244.4" y="95">8</text>
<text x="264.1" y="92.5">10</text>
<text x="264.7" y="95">9</text>
<text x="123.1" y="96.3">10</text>
<text x="123.1" y="98.8">11</text>
<text x="123.1" y="101.3">12</text>
<text x="192.8" y="99.8" transform="rotate(-90 192.8 99.8)">2</text>
<text x="123.1" y="103.9">13</text>
<text x="244.4" y="138.2">1</text>
<text x="244.4" y="140.7">2</text>
<text x="244.4" y="143.3">3</text>
<text x="264.1" y="143.3">14</text>
<text x="264.1" y="140.7">15</text>
<text x="264.1" y="138.2">16</text>
<text x="244.4" y="145.8">4</text>
<text x="244.4" y="148.3">5</text>
<text x="264.1" y="148.3">12</text>
<text x="264.1" y="145.8">13</text>
<text x="244.4" y="150.9">6</text>
<text x="244.4" y="153.4">7</text>
<text x="244.4" y="156">8</text>
<text x="264.1" y="153.4">10</text>
<text x="264.1" y="150.9">11</text>
<text x="264.7" y="156">9</text>
<text x="147.9" y="161">4</text>
<text x="147.9" y="163.6">1</text>
<text x="147.9" y="166.1">2</text>
<text x="147.9" y="168.7">3</text>
<text x="147.9" y="171.2">5</text>
<text x="174.6" y="218.2">1</text>
<text x="174.6" y="220.7">2</text>
<text x="204.4" y="220.7">15</text>
<text x="204.4" y="218.2">16</text>
<text x="174.6" y="223.3">3</text>
<text x="174.6" y="225.8">4</text>
<text x="204.4" y="225.8">13</text>
<text x="204.4" y="223.3">14</text>
<text x="174.6" y="228.3">5</text>
<text x="174.6" y="230.9">6</text>
<text x="174.6" y="233.4">7</text>
<text x="204.4" y="233.4">10</text>
<text x="204.4" y="230.9">11</text>
<text x="204.4" y="228.3">12</text>
<text x="174.6" y="236">8</text>
<text x="205" y="236">9</text>
</g>
<g font-size="1.3" fill="#725600">
<text x="129.7" y="77.1">VBUS_USB</text>
<text x="193.9" y="83.6" transform="rotate(-90 193.9 83.6)">VBUS_USB</text>
<text x="228.4" y="78.3">M_USB_DM</text>
<text x="272" y="88.5">M_USB_DP</text>
<text x="129.7" y="99.9">VBUS_USB</text>
<text x="228.4" y="144.4">M_USB_DM</text>
<text x="272" y="146.9">M_USB_DP</text>
<text x="157.6" y="224.4">S_USB_DM</text>
<text x="157.8" y="226.9">S_USB_DP</text>
<text x="154.8" y="229.5">HUB2_UP_DM</text>
<text x="155" y="232">HUB2_UP_DP</text>
</g>
</svg>
